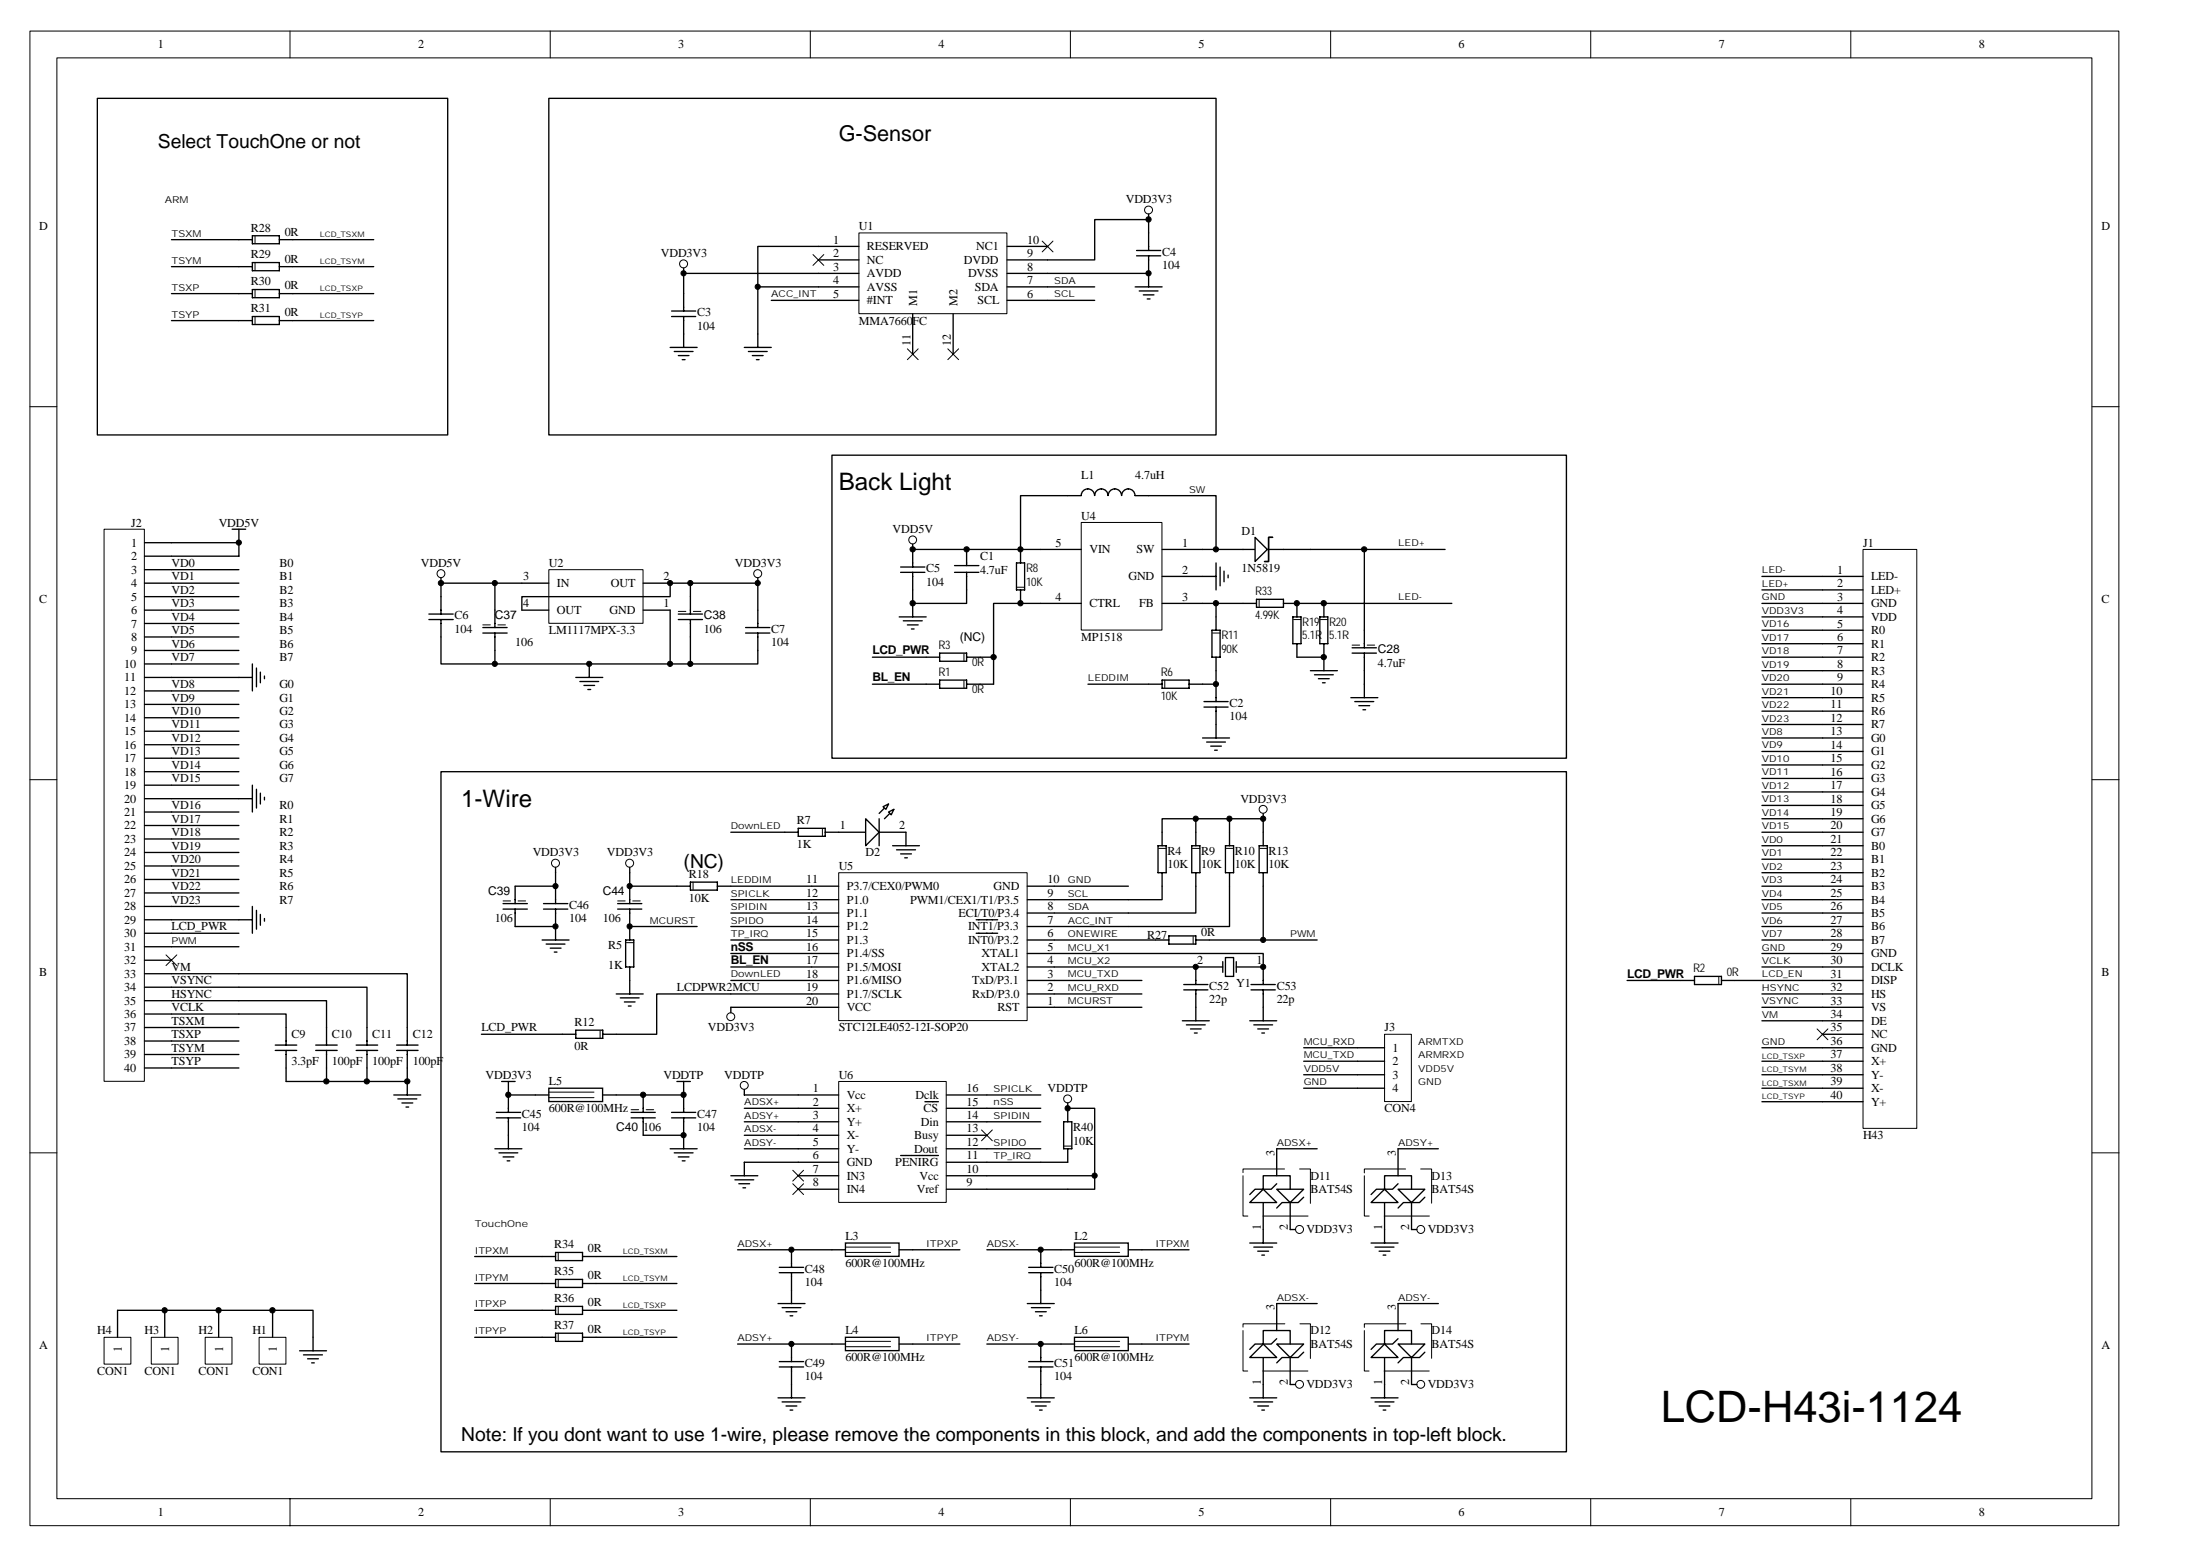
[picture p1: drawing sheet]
<svg xmlns="http://www.w3.org/2000/svg" width="297mm" height="210mm" viewBox="0 0 297 210" stroke-linecap="round" stroke-linejoin="round" font-family="sans-serif">
<g fill="none" stroke="#000" stroke-width=".14">
<path d="M4 4.2h282.1v201.7h-282.1zM7.7 7.8h274.7v194.4h-274.7zM39.2 4.2v3.6M74.3 4.2v3.6M109.4 4.2v3.6M144.5 4.2v3.6M179.7 4.2v3.6M214.8 4.2v3.6M249.9 4.2v3.6M4 54.9h3.7M282.5 54.9h3.6M4 105.2h3.7"/>
<path d="M282.5 105.2h3.6M4 155.6h3.7M282.5 155.6h3.6M39.2 202.3v3.6M74.3 202.3v3.6M109.4 202.3v3.6M144.5 202.3v3.6M179.7 202.3v3.6M214.8 202.3v3.6M249.9 202.3v3.6"/>
</g>
<g fill="none" stroke="#000" stroke-width=".18">
<path d="M31.3 71.4h1.9M32.3 71.4v1.8M32.3 91.4h1.8M34.1 89.6v3.6M34.6 90.1v2.6M35.2 90.7v1.4M35.7 91.2v.4M32.3 107.8h1.8M34.1 106v3.6M34.6 106.5v2.6M35.2 107v1.5M35.7 107.6v.3"/>
<path d="M32.3 124.1h1.8M34.1 122.3v3.6M34.6 122.9v2.5M35.2 123.4v1.5M35.7 124v.3M38.6 138.7v2.3M44.1 138.7v2.3M49.5 138.7v2.3M55 138.7v2.3M37.2 141h2.9M37.2 141.8h2.9M38.6 141.8v2.3"/>
<path d="M38.6 145.9h16.4v1.9M42.6 141h2.9M42.6 141.8h2.9M44.1 141.8v2.3M48.1 141h2.9M48.1 141.8h2.9M49.5 141.8v2.3M53.2 147.8h3.6M53.5 141h2.9M53.5 141.8h2.9M53.7 148.3h2.6M54.3 148.8h1.4"/>
<path d="M54.8 149.4h.4M55 141.8v2.3"/>
</g>
<path d="M14.1 71.4h5.4v74.5h-5.4z" fill="#fff"/>
<path d="M14.1 71.4h5.4v74.5h-5.4zM22.4 128.9l1.5 1.4M23.9 128.9l-1.5 1.4" fill="none" stroke="#000" stroke-width=".14"/>
<g fill="none" stroke="#000" stroke-width=".18">
<path d="M19.5 73.2h12.8v1.9h-12.8M19.5 76.9h12.8M19.5 78.7h12.8M19.5 80.5h12.8M19.5 82.3h12.8M19.5 84.1h12.8M19.5 86h12.8M19.5 87.8h12.8M19.5 89.6h12.8M19.5 91.4h12.8M19.5 93.2h12.8M19.5 95.1h12.8"/>
<path d="M19.5 96.9h12.8M19.5 98.7h12.8M19.5 100.5h12.8M19.5 102.3h12.8M19.5 104.1h12.8M19.5 106h12.8M19.5 107.8h12.8M19.5 109.6h12.8M19.5 111.4h12.8M19.5 113.2h12.8M19.5 115h12.8M19.5 116.9h12.8"/>
<path d="M19.5 118.7h12.8M19.5 120.5h12.8M19.5 122.3h12.8M19.5 124.1h12.8M19.5 125.9h12.8M19.5 127.8h3.7M19.5 129.6h3.7M19.5 131.4h12.8M19.5 133.2h12.8M19.5 135h12.8M19.5 136.8h12.8M19.5 138.7h12.8"/>
<path d="M19.5 140.5h12.8M19.5 142.3h12.8M19.5 144.1h12.8"/>
</g>
<path d="M35 180.5h3.6v3.6h-3.6z" fill="#fff"/>
<path d="M35 180.5h3.6v3.6h-3.6z" fill="none" stroke="#000" stroke-width=".14"/>
<path d="M36.8 176.8v3.7" fill="none" stroke="#000" stroke-width=".18"/>
<path d="M27.7 180.5h3.6v3.6h-3.6z" fill="#fff"/>
<path d="M27.7 180.5h3.6v3.6h-3.6z" fill="none" stroke="#000" stroke-width=".14"/>
<path d="M29.5 176.8v3.7" fill="none" stroke="#000" stroke-width=".18"/>
<path d="M14.1 180.5h3.6v3.6h-3.6z" fill="#fff"/>
<path d="M14.1 180.5h3.6v3.6h-3.6z" fill="none" stroke="#000" stroke-width=".14"/>
<path d="M15.9 176.8v3.7" fill="none" stroke="#000" stroke-width=".18"/>
<path d="M20.4 180.5h3.6v3.6h-3.6z" fill="#fff"/>
<g fill="none" stroke="#000" stroke-width=".14">
<path d="M20.4 180.5h3.6v3.6h-3.6z"/>
<circle cx="123.2" cy="72.9" r=".53"/>
</g>
<g fill="none" stroke="#000" stroke-width=".18">
<path d="M121.6 77.2h3.3M121.6 76.5h3.3M123.2 73.4v3.1M123.2 77.2v6M128.9 77.2h3.3M128.9 76.3h3.3M130.5 74.1v2.2M130.5 77.2v2.4M144.2 66.9h1.8M146 66.9a.9 .9 0 0 1 .9-.9 .9 .9 0 0 1 .9 .9M147.8 66.9a.9 .9 0 0 1 .9-.9 .9 .9 0 0 1 .9 .9M149.6 66.9a.9 .9 0 0 1 .9-.9 .9 .9 0 0 1 .9 .9"/>
<path d="M151.4 66.9a.9 .9 0 0 1 .9-.9 .9 .9 0 0 1 .9 .9M153.3 66.9h1.8M121.4 83.2h3.6M122 83.8h2.5M122.5 84.3h1.5M123.1 84.9h.3M162.4 99.6h3.6M164.2 97.8v1.8M162.9 100.1h2.6M163.5 100.7h1.4M164 101.2h.4M32.3 136.8h6.3v1.9"/>
<path d="M32.3 135h11.8v3.7M32.3 133.2h17.2v5.5M32.3 131.4h22.7v7.3M22.2 176.8v3.7M40.4 182.3h3.7M41 182.8h2.5M41.5 183.4h1.5M42.1 183.9h.3M42.3 180.5v1.8"/>
</g>
<path d="M146 70.5h10.9v14.5h-10.9z" fill="#fff"/>
<path d="M146 70.5h10.9v14.5h-10.9z" fill="none" stroke="#000" stroke-width=".14"/>
<g fill="none" stroke="#000" stroke-width=".18">
<path d="M123.2 74.1h22.8M130.5 79.6v1.8h-7.3M137.2 76h1.1v3.6h-1.1zM137.8 79.6v1.8M144.2 66.9h-6.4v9.1M155.1 66.9h9.1v7.2h-7.3M156.9 77.8h7.3M164.2 74.1h12.7M164.2 76v3.6M164.7 76.5v2.6M165.3 77.1v1.4M165.8 77.6v.4"/>
<path d="M146 81.4h-11.8v7.3M156.9 81.4h5.5M23.2 127.8h9.1"/>
</g>
<path d="M137.2 79.2h1.1" fill="none" stroke="#000" stroke-width=".14" stroke-dasharray="1 1 1 1 1 1 1 1"/>
<g fill="#fff" stroke="#000" stroke-width=".18">
<path d="M169.5 72.5l1.6 1.6-1.6 1.7z"/>
<path d="M171.3 72.5v3.3h-.6h.6v-3.3h.5z" fill-rule="evenodd"/>
</g>
<g fill="none" stroke="#000" stroke-width=".18">
<path d="M59.5 78v4.9M59.5 78.7h11M66.8 78.7v3.6M90.5 78.7h11.8M93.2 78.7v1.8M102.3 78v6.7M176.9 74.1h18.2M184.2 74.1v10.9M57.9 83.6h3.3M57.9 82.9h3.3M59.5 83.6v6h7.3M66.8 87.8v1.8"/>
<path d="M77.7 91.4h3.7M78.3 92h2.5M78.8 92.5h1.5M79.4 93h.4M79.6 89.6v1.8M93.2 86v3.6M100.7 85.4h3.2M100.7 84.7h3.2M102.3 85.4v4.2h-35.5M162.4 81.4h7.2M163.6 85h1.1v3.7h-1.1zM164.2 81.4v3.6"/>
<path d="M164.2 88.7v3.6M169.6 80.9h3.7v1.1h-3.7zM173.3 81.4h22.7M174.6 83.2h1.1v3.7h-1.1zM175.1 86.9v1.8h3.6M175.1 81.4v1.8M176.9 90.5h3.7M177.5 91.1h2.5M178 91.6h1.5M178.2 83.2h1.1v3.7h-1.1zM178.6 92.1h.3M178.7 81.4v1.8"/>
<path d="M178.7 86.9v3.6M182.4 94.1h3.6M182.9 94.7h2.6M183.5 95.2h1.4M184 95.8h.4M184.2 90.5v3.6"/>
</g>
<path d="M164.7 85.4h-1.1M170 80.9v1.1M175.7 83.6h-1.1M179.3 83.6h-1.1" fill="none" stroke="#000" stroke-width=".14" stroke-dasharray="1 1 1 1 1 1 1 1"/>
<g fill="none" stroke="#000" stroke-width=".14">
<circle cx="59.5" cy="77.4" r=".53"/>
<circle cx="102.3" cy="77.4" r=".54"/>
</g>
<path d="M74.1 76.9h12.7v7.2h-12.7z" fill="#fff"/>
<path d="M74.1 76.9h12.7v7.2h-12.7z" fill="none" stroke="#000" stroke-width=".14"/>
<path d="M70.5 78.7h3.6M86.8 78.7h3.7v1.8h-20v1.8h3.6M86.8 82.3h3.7v7.3M117.8 88.7h9.1M126.9 88.1h3.6v1.1h-3.6zM130.5 88.7h1.8" fill="none" stroke="#000" stroke-width=".18"/>
<path d="M130.2 89.2v-1.1" fill="none" stroke="#000" stroke-width=".14" stroke-dasharray="1 1 1 1 1 1 1 1"/>
<path d="M113.3 146h14.5v16.3h-14.5z" fill="#fff"/>
<g fill="none" stroke="#000" stroke-width=".14">
<path d="M113.2 145.9h14.6v16.4h-14.6z"/>
<circle cx="100.5" cy="146.5" r=".54"/>
<circle cx="144.2" cy="148.3" r=".54"/>
</g>
<g fill="none" stroke="#000" stroke-width=".18">
<path d="M98.7 158.7h3.6M99.2 159.2h2.6M99.8 159.7h1.4M100.5 147v.8h12.7M100.5 149.6h12.7M100.5 151.4h12.7M100.5 153.2h12.7M100.5 155h12.7M107.8 158.7h5.4M113.2 156.8h-12.7v1.9M121.6 155.9h5.1M124.9 148.7h1.8"/>
<path d="M127.8 147.8h12.7M127.8 149.6h12.7M127.8 151.4h12.7M127.8 153.2h5.4M127.8 155h12.7M127.8 156.8h12.7M127.8 158.7h5.4M144.2 148.8v.8M100.3 160.3h.4M107.8 160.5h5.4M127.8 160.5h16.4"/>
</g>
<path d="M113.3 117.8h25.4v19.9h-25.4z" fill="#fff"/>
<g fill="none" stroke="#000" stroke-width=".14">
<path d="M113.2 117.8h25.5v19.9h-25.5z"/>
<circle cx="75" cy="116.5" r=".54"/>
<circle cx="85" cy="116.5" r=".54"/>
<circle cx="98.7" cy="137.2" r=".54"/>
</g>
<g fill="none" stroke="#000" stroke-width=".18">
<path d="M69.6 119.6h5.4M75 117.1v.7M85 117.1v.7M98.7 119.6h14.5M113.2 112.3h3.7M118.7 112.3h3.6M138.7 119.6h13.7M69.6 125h5.4v1.9M73.2 126.9h3.6M73.7 127.4h2.6M74.3 128h1.5M74.8 128.5h.4"/>
<path d="M83.2 134.1h3.6M83.8 134.7h2.5M84.3 135.2h1.4M84.8 135.8h.4M85 125h9.1M85 132.3v1.8M98.7 134.1h14.5M98.7 132.3h14.5M98.7 130.5h14.5M98.7 128.7h14.5M98.7 126.9h14.5M98.7 125h14.5"/>
<path d="M98.7 123.2h14.5M98.7 121.4h14.5M113.2 135.9h-14.5v.8M131.8 125.9h2.9M131.8 124.1h2.9M138.7 128.7h31.9v1.8h-3.7M138.7 135.9h15.5M138.7 134.1h15.5M138.7 132.3h15.5M138.7 130.5h26.4M138.7 126.9h3.6M138.7 125h3.6"/>
<path d="M138.7 123.2h3.6M138.7 121.4h13.7M159.6 137.8h3.7M160.2 138.3h2.5M160.7 138.9h1.5M161.3 139.4h.3M161.5 135.9v1.9M165.1 129.8v1.4M165.5 129.2h1.1v2.6h-1.1zM166.9 129.8v1.4M168.7 137.8h3.7M169.3 138.3h2.5"/>
<path d="M169.8 138.9h1.5M170.4 139.4h.3M170.6 135.9v1.9"/>
</g>
<path d="M116.9 110.5l1.8 1.8-1.8 1.8z" fill="#fff" stroke="#000" stroke-width=".18"/>
<path d="M120 108.5l-1.3 1.3M120.7 109.2l-1.3 1.3" fill="none" stroke="#000" stroke-width=".18"/>
<g fill="#fff" stroke="#000" stroke-width=".18">
<path d="M120 109.6l.7-.4-.4 .8z"/>
<path d="M119.2 108.9l.8-.4-.4 .7z"/>
</g>
<g fill="none" stroke="#000" stroke-width=".18">
<path d="M118.7 110.5v3.6M120.5 114.1h3.6M121 114.7h2.6M121.6 115.2h1.5M122.1 115.8h.4M122.3 112.3v1.8M66.8 155h3.7M67.4 155.6h2.5M67.7 145.9h1.9M67.9 156.1h1.5M68.5 156.7h.3M68.6 145.9v1.9h5.5"/>
<path d="M68.6 153.2v1.8M74.1 146.9h7.3v1.8h-7.3zM86.8 153.2h5.5v1.8M90.5 155h3.6M91 155.6h2.6M91.4 145.9h1.8M91.6 156.1h1.4M92.1 156.7h.4M92.3 145.9v1.9h-10.9M99.6 168.7h14.5M105 175.9h3.7M105.6 176.5h2.5"/>
<path d="M106.1 177h1.5M106.7 177.6h.3M106.9 174.1v1.8M114.1 167.7h7.3v1.8h-7.3zM121.4 168.7h8.2M133.2 168.7h11.9M138.7 175.9h3.6M139.3 176.5h2.5M139.8 177h1.5M140.4 177.6h.3M140.5 174.1v1.8M145.1 167.7h7.2v1.8h-7.2z"/>
<path d="M152.4 168.7h8.1M188.8 175.9v3.7M99.6 181.4h14.5M105 188.6h3.7M105.6 189.2h2.5M106.1 189.7h1.5M106.7 190.3h.3M106.9 186.8v1.8M114.1 180.5h7.3v1.8h-7.3zM121.4 181.4h8.2M133.2 181.4h11.9M138.7 188.6h3.6"/>
<path d="M139.3 189.2h2.5M139.8 189.7h1.5M140.4 190.3h.3M140.5 186.8v1.8M145.1 180.5h7.2v1.8h-7.2zM152.4 181.4h8.1M186.9 183.2v3.6M190.6 183.2v3.6"/>
</g>
<path d="M74.1 147.4h7.3M74.1 148.1h7.3M114.1 168.3h7.3M114.1 169h7.3M145.1 168.3h7.3M145.1 169h7.3M114.1 181h7.3M114.1 181.7h7.3M145.1 181h7.3M145.1 181.7h7.3" fill="none" stroke="#000" stroke-width=".14" stroke-dasharray="6.1 2"/>
<path d="M188.8 181.4h3.6l-1.8 1.8z" fill="#fff" stroke="#000" stroke-width=".18"/>
<path d="M192.4 182.5l-.7 .7h-2.2l-.7 .7" fill="none" stroke="#000" stroke-width=".18"/>
<path d="M185.1 183.2l1.8-1.8 1.9 1.8z" fill="#fff" stroke="#000" stroke-width=".18"/>
<path d="M172.4 175.9v3.7M170.6 183.2v3.6M174.2 183.2v3.6M185.1 188.6h3.7M185.6 189.2h2.6M186.2 189.7h1.5M186.7 190.3h.4M186.9 181.4v-1.8h3.7v1.8M186.9 186.8v1.8M188.8 180.7l-.8 .7h-2.2l-.7 .7M190.6 186.8h.7" fill="none" stroke="#000" stroke-width=".18"/>
<path d="M184.2 179.6v5.4h9.1v-6.4h-9.1v1" fill="none" stroke="#000" stroke-width=".14" stroke-dasharray="6.1 2"/>
<circle cx="191.8" cy="186.8" r=".53" fill="none" stroke="#000" stroke-width=".14"/>
<path d="M172.4 181.4h3.6l-1.8 1.8z" fill="#fff" stroke="#000" stroke-width=".18"/>
<path d="M176 182.5l-.7 .7h-2.2l-.7 .7" fill="none" stroke="#000" stroke-width=".18"/>
<path d="M168.7 183.2l1.9-1.8 1.8 1.8z" fill="#fff" stroke="#000" stroke-width=".18"/>
<path d="M188.8 155v3.7M186.9 162.3v3.6M190.6 162.3v3.6M168.7 188.6h3.7M169.3 189.2h2.5M169.8 189.7h1.5M170.4 190.3h.3M170.6 181.4v-1.8h3.6v1.8M170.6 186.8v1.8M172.4 180.7l-.8 .7h-2.1l-.8 .7M174.2 186.8h.7" fill="none" stroke="#000" stroke-width=".18"/>
<path d="M167.8 179.6v5.4h9.1v-6.4h-9.1v1" fill="none" stroke="#000" stroke-width=".14" stroke-dasharray="6.1 2"/>
<circle cx="175.5" cy="186.8" r=".54" fill="none" stroke="#000" stroke-width=".14"/>
<path d="M188.8 160.5h3.6l-1.8 1.8z" fill="#fff" stroke="#000" stroke-width=".18"/>
<path d="M192.4 161.6l-.7 .7h-2.2l-.7 .7" fill="none" stroke="#000" stroke-width=".18"/>
<path d="M185.1 162.3l1.8-1.8 1.9 1.8z" fill="#fff" stroke="#000" stroke-width=".18"/>
<path d="M172.4 155v3.7M188.8 159.7l-.8 .8h-2.2l-.7 .7M170.6 162.3v3.6M174.2 162.3v3.6M185.1 167.7h3.7M185.6 168.3h2.6M186.2 168.8h1.5M186.7 169.4h.4M186.9 160.5v-1.8h3.7v1.8M186.9 165.9v1.8M190.6 165.9h.7" fill="none" stroke="#000" stroke-width=".18"/>
<path d="M184.2 158.7v5.4h9.1v-6.3h-9.1v.9" fill="none" stroke="#000" stroke-width=".14" stroke-dasharray="6.1 2"/>
<circle cx="191.8" cy="165.9" r=".53" fill="none" stroke="#000" stroke-width=".14"/>
<path d="M172.4 160.5h3.6l-1.8 1.8z" fill="#fff" stroke="#000" stroke-width=".18"/>
<path d="M176 161.6l-.7 .7h-2.2l-.7 .7" fill="none" stroke="#000" stroke-width=".18"/>
<path d="M168.7 162.3l1.9-1.8 1.8 1.8z" fill="#fff" stroke="#000" stroke-width=".18"/>
<path d="M172.4 159.7l-.8 .8h-2.1l-.8 .7M172.4 155h5.4M188.8 155h5.4M168.7 167.7h3.7M169.3 168.3h2.5M169.8 168.8h1.5M170.4 169.4h.3M170.6 160.5v-1.8h3.6v1.8M170.6 165.9v1.8M172.4 175.9h5.4M174.2 165.9h.7M188.8 175.9h5.4" fill="none" stroke="#000" stroke-width=".18"/>
<path d="M167.8 158.7v5.4h9.1v-6.3h-9.1v.9" fill="none" stroke="#000" stroke-width=".14" stroke-dasharray="6.1 2"/>
<circle cx="175.5" cy="165.9" r=".54" fill="none" stroke="#000" stroke-width=".14"/>
<path d="M187 139.6h3.6v9.1h-3.6z" fill="#fff"/>
<g fill="none" stroke="#000" stroke-width=".14">
<path d="M186.9 139.6h3.7v9.1h-3.7zM107 159.7l1.5 1.5M107 157.9l1.5 1.5M108.5 159.7l-1.5 1.5M108.5 157.9l-1.5 1.5M132.5 152.5l1.5 1.4M134 152.5l-1.5 1.4"/>
<circle cx="170.6" cy="109.2" r=".54"/>
</g>
<g fill="none" stroke="#000" stroke-width=".18">
<path d="M13.1 13.3h47.3v45.4h-47.3zM23.2 32.3h10.9M23.2 36h10.9M23.2 39.6h10.9M34.1 31.8h3.6v1.1h-3.6zM34.1 35.4h3.6v1.1h-3.6zM34.1 39.1h3.6v1.1h-3.6zM37.7 32.3h12.8M37.7 36h12.8M37.7 39.6h12.8M23.2 43.3h10.9M34.1 42.7h3.6v1.1h-3.6z"/>
<path d="M37.7 43.3h12.8M65.2 85.4h3.3M65.2 84.7h3.3M66.8 82.3v2.4M66.8 85.4v2.4M91.6 83.6h3.2M91.6 82.9h3.2M93.2 80.5v2.4M93.2 83.6v2.4M117.8 92.3h9.1M126.9 91.8h3.6v1.1h-3.6zM132.3 88.7h1.9v3.6h-3.7"/>
<path d="M146.9 92.3h10M156.9 91.8h3.6v1.1h-3.6zM160.5 92.3h3.7v2.4M162.6 95.4h3.2M162.6 94.7h3.2M164.2 95.4v2.4M182.6 88.1h3.2M182.6 87.4h3.2M184.2 85v2.4M184.2 88.1v2.4M69.6 119.6v2.3M75 117.8v4.1"/>
<path d="M85 117.8v4.1M85 119.6h8.2M93.2 119h3.7v1.1h-3.7zM96.9 119.6h1.8M98.7 112.3h9.1M107.8 111.8h3.6v1.1h-3.6zM111.4 112.3h1.8M156.4 114.1h1.1v3.7h-1.1zM156.9 112.3v1.8M156.9 117.8v1.8M170 114.1h1.1v3.7h-1.1zM170.6 109.8v.7"/>
<path d="M170.6 112.3v1.8M170.6 117.8v1.8M65 139.6h12.7M67.9 122.7h3.3M67.9 121.9h3.3M69.6 122.7v2.3M73.4 122.7h3.3M73.4 121.9h3.3M75 122.7v2.3M77.7 139h3.7v1.1h-3.7zM83.4 122.7h3.3M83.4 121.9h3.3"/>
<path d="M84.5 126.9h1.1v3.6h-1.1zM85 122.7v4.2M85 130.5v1.8M98.7 134.1h-10v5.5h-7.3M142.3 126.9h15.5M142.3 123.2h10.1M157.8 126.3h3.7v1.1h-3.7zM159.8 133.6h3.3M159.8 132.9h3.3M161.5 126.9h1.8M161.5 130.5v2.4M161.5 133.6v2.3"/>
<path d="M168.9 133.6h3.3M168.9 132.9h3.3M170.6 130.5v2.4M170.6 133.6v2.3M38.6 144.1v1.8M44.1 144.1v1.8M49.5 144.1v1.8M55 144.1v1.8M67 150.9h3.3M67 150.1h3.3M68.6 147.8v2.3M68.6 150.9v2.3"/>
<path d="M85.2 150.9h3.3M85.2 150.1h3.3M86.8 147.8v2.3M86.8 150.9v2.3M90.7 150.9h3.2M90.7 150.1h3.2M92.3 147.8v2.3M92.3 150.9v2.3M143.6 151.4h1.1v3.6h-1.1zM144.2 151.4v-1.8h3.6v9.1h-14.6M144.2 155v1.8h-3.7M147.8 158.7v1.8h-3.6"/>
<path d="M176 141.4h10.9M176 143.2h10.9M176 145h10.9M176 146.9h10.9M15.9 176.8h26.4v3.7M64.1 169.6h10.9M64.1 173.2h10.9M64.1 176.8h10.9M75 169h3.7v1.1h-3.7zM75 172.7h3.7v1h-3.7zM75 176.3h3.7v1.1h-3.7zM75 179.9h3.7v1.1h-3.7z"/>
<path d="M78.7 169.6h12.7M78.7 173.2h12.7M78.7 176.8h12.7M105.2 171.7h3.3M105.2 171h3.3M106.9 168.7v2.3M106.9 171.7v2.4M138.9 171.7h3.3M138.9 171h3.3M140.5 168.7v2.3M140.5 171.7v2.4M64.1 180.5h10.9"/>
<path d="M78.7 180.5h12.7M105.2 184.5h3.3M105.2 183.7h3.3M106.9 181.4v2.3M106.9 184.5v2.3M138.9 184.5h3.3M138.9 183.7h3.3M140.5 181.4v2.3M140.5 184.5v2.3"/>
</g>
<g fill="none" stroke="#000" stroke-width=".14" stroke-dasharray="1 1 1 1 1 1 1 1">
<path d="M34.4 31.8v1.1M34.4 35.4v1.1M34.4 39.1v1.1M34.4 42.7v1.1M65.2 84.3h3.3M91.6 82.5h3.2M130.2 92.9v-1.1M157.3 91.8v1.1M182.6 87.1h3.2M93.6 119v1.1M111 112.9v-1.1M157.5 114.5h-1.1"/>
<path d="M171.1 114.5h-1.1M67.9 121.6h3.3M83.4 121.6h3.3M85.6 127.2h-1.1M161.1 127.4v-1.1M81 140.1v-1.1M85.2 149.8h3.3M143.6 154.7h1.1M75.4 169v1.1M75.4 172.7v1M75.4 176.3v1.1M75.4 179.9v1.1"/>
</g>
<path d="M251.6 74.2h7.2v78.1h-7.2z" fill="#fff"/>
<path d="M251.5 74.1h7.3v78.2h-7.3zM245.3 138.9l1.5 1.4M246.8 138.9l-1.5 1.4" fill="none" stroke="#000" stroke-width=".14"/>
<g fill="none" stroke="#000" stroke-width=".18">
<path d="M237.9 77.8h13.6M237.9 79.6h13.6M237.9 81.4h13.6M237.9 83.2h13.6M237.9 85h13.6M237.9 86.9h13.6M237.9 88.7h13.6M237.9 90.5h13.6M237.9 92.3h13.6M237.9 94.1h13.6M237.9 96h13.6M237.9 97.8h13.6"/>
<path d="M237.9 99.6h13.6M59.5 104.1h152v91.8h-152zM237.9 101.4h13.6M237.9 103.2h13.6M237.9 105.1h13.6M237.9 106.9h13.6M237.9 108.7h13.6M237.9 110.5h13.6M237.9 112.3h13.6M237.9 114.1h13.6M237.9 116h13.6M237.9 117.8h13.6"/>
<path d="M237.9 119.6h13.6M142.3 125h10.1M219.7 132.3h9.1M228.8 131.8h3.6v1.1h-3.6zM232.4 132.3h19.1M237.9 121.4h13.6M237.9 123.2h13.6M237.9 125h13.6M237.9 126.9h13.6M237.9 128.7h13.6M237.9 130.5h13.6M237.9 134.1h13.6"/>
<path d="M237.9 135.9h13.6M237.9 137.8h13.6M246.1 139.6h5.4M237.9 141.4h13.6M237.9 143.2h13.6M237.9 145h13.6M237.9 146.9h13.6M237.9 148.7h13.6"/>
</g>
<g fill="#000" stroke="#000" stroke-width=".14">
<circle cx="32.2" cy="73.2" r=".35"/>
<circle cx="59.5" cy="78.7" r=".36"/>
<circle cx="66.8" cy="78.7" r=".35"/>
<circle cx="90.5" cy="78.7" r=".35"/>
<circle cx="93.2" cy="78.7" r=".35"/>
<circle cx="102.3" cy="78.7" r=".35"/>
<circle cx="123.2" cy="74.1" r=".36"/>
<circle cx="130.5" cy="74.1" r=".36"/>
<circle cx="137.8" cy="74.1" r=".35"/>
<circle cx="164.2" cy="74.1" r=".35"/>
<circle cx="184.2" cy="74.1" r=".36"/>
<circle cx="66.8" cy="89.6" r=".35"/>
<circle cx="79.5" cy="89.6" r=".35"/>
<circle cx="90.5" cy="89.6" r=".35"/>
<circle cx="93.2" cy="89.6" r=".35"/>
<circle cx="123.2" cy="81.4" r=".36"/>
<circle cx="134.2" cy="88.7" r=".36"/>
<circle cx="137.8" cy="81.4" r=".36"/>
<circle cx="164.2" cy="81.4" r=".36"/>
<circle cx="164.2" cy="92.3" r=".35"/>
<circle cx="175.1" cy="81.4" r=".36"/>
<circle cx="178.7" cy="81.4" r=".36"/>
<circle cx="178.7" cy="88.7" r=".36"/>
<circle cx="75" cy="119.6" r=".35"/>
<circle cx="85" cy="119.6" r=".35"/>
<circle cx="75" cy="125" r=".35"/>
<circle cx="85" cy="125" r=".35"/>
<circle cx="161.4" cy="130.5" r=".35"/>
<circle cx="170.5" cy="130.5" r=".35"/>
<circle cx="44.1" cy="145.9" r=".36"/>
<circle cx="49.5" cy="145.9" r=".36"/>
<circle cx="55" cy="145.9" r=".36"/>
<circle cx="68.6" cy="147.7" r=".36"/>
<circle cx="86.8" cy="147.7" r=".36"/>
<circle cx="92.3" cy="147.7" r=".36"/>
<circle cx="92.3" cy="153.2" r=".35"/>
<circle cx="144.1" cy="149.6" r=".36"/>
<circle cx="147.8" cy="158.7" r=".35"/>
<circle cx="22.2" cy="176.8" r=".36"/>
<circle cx="29.5" cy="176.8" r=".36"/>
<circle cx="36.8" cy="176.8" r=".36"/>
<circle cx="106.9" cy="168.6" r=".35"/>
<circle cx="140.5" cy="168.6" r=".35"/>
<circle cx="106.9" cy="181.4" r=".35"/>
<circle cx="140.5" cy="181.4" r=".35"/>
</g>
<path d="M232.1 132.9v-1.1" fill="none" stroke="#000" stroke-width=".14" stroke-dasharray="1 1 1 1 1 1 1 1"/>
<path d="M116 31.5h20v10.8h-20z" fill="#fff"/>
<g fill="none" stroke="#000" stroke-width=".14">
<path d="M109.8 34.4l1.4 1.4M111.2 34.4l-1.4 1.4M116 31.4h20v10.9h-20zM140.7 32.5l1.5 1.5M142.2 32.5l-1.5 1.5M122.5 47.1l1.5 1.4M124 47.1l-1.5 1.4M128 47.1l1.4 1.4M129.4 47.1l-1.4 1.4"/>
<circle cx="92.3" cy="35.6" r=".54"/>
<circle cx="155.1" cy="28.3" r=".54"/>
</g>
<g fill="none" stroke="#000" stroke-width=".18">
<path d="M74.1 13.3h90.1v45.4h-90.1zM92.3 36.2v.7M102.3 38.7h13.7M110.5 35.1h5.5M116 33.3h-13.7v13.6M116 36.9h-23.7v5.1M136 33.3h5.4M136 36.9h19.1M136 38.7h11.8M153.3 38.7h3.6M153.5 34.5h3.2M153.5 33.8h3.2"/>
<path d="M153.8 39.3h2.6M154.4 39.8h1.4M155.1 29.6h-7.3v5.5h-11.8M155.1 28.9v4.9M155.1 34.5v4.2M90.5 46.9h3.6M90.7 42.7h3.2M90.7 42h3.2M91 47.4h2.6M91.6 48h1.4M92.1 48.5h.4M92.3 42.7v4.2"/>
<path d="M100.5 46.9h3.6M101 47.4h2.6M101.6 48h1.4M102.1 48.5h.4M104.1 40.5h11.9M123.2 42.4v5.4M128.7 42.4v5.4M136 40.5h11.8M154.9 40.3h.4M112.3 61.4h99.2v40.9h-99.2zM156.9 119.6v1.8h-4.5M156.9 112.3v-1.8h13.7v1.8"/>
<path d="M160.9 114.1h1.1v3.7h-1.1zM161.5 117.8v5.4h-9.1M161.5 110.5v3.6M165.5 114.1h1.1v3.7h-1.1zM166 117.8v7.2h-13.6M166 110.5v3.6M170.6 119.6v7.3h-7.3M170.6 126.9h7.2"/>
</g>
<g fill="#000" stroke="#000" stroke-width=".14">
<circle cx="92.3" cy="36.9" r=".35"/>
<circle cx="102.3" cy="38.7" r=".35"/>
<circle cx="155.1" cy="29.6" r=".36"/>
<circle cx="155.1" cy="36.9" r=".35"/>
<circle cx="161.4" cy="110.5" r=".36"/>
<circle cx="166" cy="110.5" r=".36"/>
<circle cx="170.5" cy="110.5" r=".36"/>
<circle cx="170.5" cy="126.8" r=".35"/>
</g>
<path d="M162 114.5h-1.1M166.6 114.5h-1.1" fill="none" stroke="#000" stroke-width=".14" stroke-dasharray="1 1 1 1 1 1 1 1"/>
<text font-size="5.9" x="224.2" y="191.9">LCD-H43i-1124</text>
<g font-size="3.3">
<text x="113.2" y="66.2">Back Light</text>
<text x="62.3" y="108.9">1-Wire</text>
</g>
<text font-size="2.9" x="113.2" y="19">G-Sensor</text>
<g font-size="2.6">
<text x="21.3" y="20">Select TouchOne or not</text>
<text x="92.3" y="117.2">(NC)</text>
<text x="62.3" y="194.4">Note: If you dont want to use 1-wire, please remove the components in this block, and add the components in top-left block.</text>
</g>
<g font-size="1.6">
<text x="21.3" y="6.5">1</text>
<text x="56.4" y="6.5">2</text>
<text x="91.6" y="6.5">3</text>
<text x="126.7" y="6.5">4</text>
<text x="161.8" y="6.5">5</text>
<text x="196.9" y="6.5">6</text>
<text x="232.1" y="6.5">7</text>
<text x="267.2" y="6.5">8</text>
<text x="152" y="27.4">VDD3V3</text>
<text x="5.3" y="31.1">D</text>
<text x="33.9" y="31.2">R28</text>
<text x="33.9" y="34.9">R29</text>
<text x="38.4" y="31.8">0R</text>
<text x="38.4" y="35.4">0R</text>
<text x="89.2" y="34.7">VDD3V3</text>
<text x="112.5" y="32.9">1</text>
<text x="112.5" y="34.7">2</text>
<text x="116" y="31.1">U1</text>
<text x="117" y="33.8">RESERVED</text>
<text x="117" y="35.6">NC</text>
<text x="130.2" y="35.6">DVDD</text>
<text x="131.8" y="33.8">NC1</text>
<text x="138.7" y="34.7">9</text>
<text x="138.7" y="32.9">10</text>
<text x="156.9" y="34.5">C4</text>
<text x="283.7" y="31.1">D</text>
<text x="33.9" y="38.5">R30</text>
<text x="38.4" y="39.1">0R</text>
<text x="112.5" y="36.5">3</text>
<text x="112.5" y="38.3">4</text>
<text x="112.5" y="40.2">5</text>
<text x="117" y="37.4">AVDD</text>
<text x="117" y="39.2">AVSS</text>
<text x="117" y="41.1">#INT</text>
<text x="123.8" y="41.3" transform="rotate(-90 123.8 41.3)">M1</text>
<text x="129.3" y="41.3" transform="rotate(-90 129.3 41.3)">M2</text>
<text x="130.7" y="37.4">DVSS</text>
<text x="131.6" y="39.2">SDA</text>
<text x="132" y="41.1">SCL</text>
<text x="138.7" y="40.2">6</text>
<text x="138.7" y="36.5">8</text>
<text x="138.7" y="38.3">7</text>
<text x="156.9" y="36.3">104</text>
<text x="33.9" y="42.1">R31</text>
<text x="38.4" y="42.7">0R</text>
<text x="94.1" y="42.7">C3</text>
<text x="94.1" y="44.5">104</text>
<text x="116" y="43.8">MMA7660FC</text>
<text x="122.9" y="46.7" transform="rotate(-90 122.9 46.7)">11</text>
<text x="128.4" y="46.7" transform="rotate(-90 128.4 46.7)">12</text>
<text x="146" y="64.7">L1</text>
<text x="153.3" y="64.7">4.7uH</text>
<text x="17.7" y="71.1">J2</text>
<text x="29.5" y="71.1">VDD5V</text>
<text x="120.5" y="71.9">VDD5V</text>
<text x="146" y="70.1">U4</text>
<text x="17.7" y="73.8">1</text>
<text x="17.7" y="75.6">2</text>
<text x="17.7" y="77.4">3</text>
<text x="23.2" y="76.5">VD0</text>
<text x="37.7" y="76.5">B0</text>
<text x="56.8" y="76.5">VDD5V</text>
<text x="74.1" y="76.5">U2</text>
<text x="99.2" y="76.5">VDD3V3</text>
<text x="125" y="77.2">C5</text>
<text x="132.3" y="75.6">C1</text>
<text x="132.3" y="77.4">4.7uF</text>
<text x="138.5" y="77.2">R8</text>
<text x="142.5" y="73.8">5</text>
<text x="147.1" y="74.7">VIN</text>
<text x="153.5" y="74.7">SW</text>
<text x="159.6" y="73.8">1</text>
<text x="159.6" y="77.4">2</text>
<text x="167.6" y="72.1">D1</text>
<text x="167.6" y="77.2">1N5819</text>
<text x="248.1" y="77.4">1</text>
<text x="251.5" y="73.8">J1</text>
<text x="5.3" y="81.4">C</text>
<text x="17.7" y="79.2">4</text>
<text x="17.7" y="81">5</text>
<text x="17.7" y="82.9">6</text>
<text x="23.2" y="78.3">VD1</text>
<text x="23.2" y="80.1">VD2</text>
<text x="23.2" y="82">VD3</text>
<text x="23.2" y="83.8">VD4</text>
<text x="37.7" y="78.3">B1</text>
<text x="37.7" y="80.1">B2</text>
<text x="37.7" y="82">B3</text>
<text x="37.7" y="83.8">B4</text>
<text x="61.4" y="83.6">C6</text>
<text x="66.8" y="83.6">C37</text>
<text x="70.7" y="78.3">3</text>
<text x="70.7" y="82">4</text>
<text x="75.2" y="79.2">IN</text>
<text x="75.2" y="82.9">OUT</text>
<text x="82.3" y="82.9">GND</text>
<text x="82.5" y="79.2">OUT</text>
<text x="89.6" y="82">1</text>
<text x="89.6" y="78.3">2</text>
<text x="95" y="83.6">C38</text>
<text x="125" y="79">104</text>
<text x="138.5" y="79">10K</text>
<text x="142.5" y="81">4</text>
<text x="147.1" y="82">CTRL</text>
<text x="152.4" y="78.3">GND</text>
<text x="153.8" y="82">FB</text>
<text x="159.6" y="81">3</text>
<text x="169.5" y="80.3">R33</text>
<text x="169.5" y="83.6">4.99K</text>
<text x="248.1" y="79.2">2</text>
<text x="248.1" y="81">3</text>
<text x="248.1" y="82.9">4</text>
<text x="252.6" y="78.3">LED-</text>
<text x="252.6" y="80.1">LED+</text>
<text x="252.6" y="82">GND</text>
<text x="252.6" y="83.8">VDD</text>
<text x="283.7" y="81.4">C</text>
<text x="17.7" y="84.7">7</text>
<text x="17.7" y="86.5">8</text>
<text x="17.7" y="88.3">9</text>
<text x="23.2" y="85.6">VD5</text>
<text x="23.2" y="87.4">VD6</text>
<text x="23.2" y="89.2">VD7</text>
<text x="37.7" y="85.6">B5</text>
<text x="37.7" y="87.4">B6</text>
<text x="37.7" y="89.2">B7</text>
<text x="61.4" y="85.4">104</text>
<text x="69.6" y="87.2">106</text>
<text x="74.1" y="85.6">LM1117MPX-3.3</text>
<text x="95" y="85.4">106</text>
<text x="104.1" y="85.4">C7</text>
<text x="104.1" y="87.2">104</text>
<text x="117.8" y="88.3">LCD_PWR</text>
<text x="126.7" y="87.6">R3</text>
<text x="129.6" y="86.5">(NC)</text>
<text x="131.3" y="89.9">0R</text>
<text x="146" y="86.5">MP1518</text>
<text x="164.9" y="86.3">R11</text>
<text x="164.9" y="88.1">90K</text>
<text x="175.8" y="84.5">R19</text>
<text x="175.8" y="86.3">5.1R</text>
<text x="179.5" y="84.5">R20</text>
<text x="179.5" y="86.3">5.1R</text>
<text x="186" y="88.1">C28</text>
<text x="186" y="90">4.7uF</text>
<text x="248.1" y="84.7">5</text>
<text x="248.1" y="86.5">6</text>
<text x="248.1" y="88.3">7</text>
<text x="252.6" y="85.6">R0</text>
<text x="252.6" y="87.4">R1</text>
<text x="252.6" y="89.2">R2</text>
<text x="16.8" y="90.1">10</text>
<text x="16.8" y="91.9">11</text>
<text x="16.8" y="93.8">12</text>
<text x="16.8" y="95.6">13</text>
<text x="23.2" y="92.9">VD8</text>
<text x="23.2" y="94.7">VD9</text>
<text x="37.7" y="92.9">G0</text>
<text x="37.7" y="94.7">G1</text>
<text x="117.8" y="91.9">BL_EN</text>
<text x="126.7" y="91.2">R1</text>
<text x="131.3" y="93.6">0R</text>
<text x="156.7" y="91.2">R6</text>
<text x="156.7" y="94.5">10K</text>
<text x="166" y="95.4">C2</text>
<text x="247.2" y="93.8">10</text>
<text x="247.2" y="95.6">11</text>
<text x="248.1" y="90.1">8</text>
<text x="248.1" y="91.9">9</text>
<text x="252.6" y="91">R3</text>
<text x="252.6" y="92.9">R4</text>
<text x="252.6" y="94.7">R5</text>
<text x="16.8" y="97.4">14</text>
<text x="16.8" y="99.2">15</text>
<text x="16.8" y="101">16</text>
<text x="23.2" y="96.5">VD10</text>
<text x="23.2" y="98.3">VD11</text>
<text x="23.2" y="100.1">VD12</text>
<text x="23.2" y="101.9">VD13</text>
<text x="37.7" y="96.5">G2</text>
<text x="37.7" y="98.3">G3</text>
<text x="37.7" y="100.1">G4</text>
<text x="37.7" y="101.9">G5</text>
<text x="166" y="97.2">104</text>
<text x="247.2" y="97.4">12</text>
<text x="247.2" y="99.2">13</text>
<text x="247.2" y="101">14</text>
<text x="252.6" y="96.5">R6</text>
<text x="252.6" y="98.3">R7</text>
<text x="252.6" y="100.1">G0</text>
<text x="252.6" y="101.9">G1</text>
<text x="16.8" y="102.8">17</text>
<text x="16.8" y="104.7">18</text>
<text x="16.8" y="106.5">19</text>
<text x="23.2" y="103.8">VD14</text>
<text x="23.2" y="105.6">VD15</text>
<text x="37.7" y="103.8">G6</text>
<text x="37.7" y="105.6">G7</text>
<text x="247.2" y="102.8">15</text>
<text x="247.2" y="104.7">16</text>
<text x="247.2" y="106.5">17</text>
<text x="252.6" y="103.8">G2</text>
<text x="252.6" y="105.6">G3</text>
<text x="252.6" y="107.4">G4</text>
<text x="16.8" y="108.3">20</text>
<text x="16.8" y="110.1">21</text>
<text x="16.8" y="111.9">22</text>
<text x="16.8" y="113.7">23</text>
<text x="23.2" y="109.2">VD16</text>
<text x="23.2" y="111">VD17</text>
<text x="23.2" y="112.8">VD18</text>
<text x="37.7" y="109.2">R0</text>
<text x="37.7" y="111">R1</text>
<text x="37.7" y="112.8">R2</text>
<text x="107.6" y="111.2">R7</text>
<text x="113.4" y="111.9">1</text>
<text x="121.4" y="111.9">2</text>
<text x="167.5" y="108.3">VDD3V3</text>
<text x="247.2" y="108.3">18</text>
<text x="247.2" y="110.1">19</text>
<text x="247.2" y="111.9">20</text>
<text x="247.2" y="113.7">21</text>
<text x="252.6" y="109.2">G5</text>
<text x="252.6" y="111">G6</text>
<text x="252.6" y="112.8">G7</text>
<text x="16.8" y="115.6">24</text>
<text x="16.8" y="117.4">25</text>
<text x="16.8" y="119.2">26</text>
<text x="23.2" y="114.7">VD19</text>
<text x="23.2" y="116.5">VD20</text>
<text x="23.2" y="118.3">VD21</text>
<text x="37.7" y="114.7">R3</text>
<text x="37.7" y="116.5">R4</text>
<text x="37.7" y="118.3">R5</text>
<text x="71.9" y="115.6">VDD3V3</text>
<text x="81.9" y="115.6">VDD3V3</text>
<text x="93" y="118.5">R18</text>
<text x="107.6" y="114.5">1K</text>
<text x="108.9" y="119.2">11</text>
<text x="113.2" y="117.4">U5</text>
<text x="116.9" y="115.6">D2</text>
<text x="141.4" y="119.2">10</text>
<text x="157.6" y="115.4">R4</text>
<text x="157.6" y="117.2">10K</text>
<text x="162.2" y="115.4">R9</text>
<text x="162.2" y="117.2">10K</text>
<text x="166.7" y="115.4">R10</text>
<text x="166.7" y="117.2">10K</text>
<text x="171.3" y="115.4">R13</text>
<text x="171.3" y="117.2">10K</text>
<text x="247.2" y="115.6">22</text>
<text x="247.2" y="117.4">23</text>
<text x="247.2" y="119.2">24</text>
<text x="252.6" y="114.7">B0</text>
<text x="252.6" y="116.5">B1</text>
<text x="252.6" y="118.3">B2</text>
<text x="16.8" y="121">27</text>
<text x="16.8" y="122.9">28</text>
<text x="16.8" y="124.7">29</text>
<text x="23.2" y="125.6">LCD_PWR</text>
<text x="23.2" y="120.1">VD22</text>
<text x="23.2" y="121.9">VD23</text>
<text x="37.7" y="120.1">R6</text>
<text x="37.7" y="121.9">R7</text>
<text x="65.9" y="120.8">C39</text>
<text x="66.8" y="124.5">106</text>
<text x="76.8" y="122.7">C46</text>
<text x="76.8" y="124.5">104</text>
<text x="81.4" y="120.8">C44</text>
<text x="81.4" y="124.5">106</text>
<text x="93" y="121.8">10K</text>
<text x="108.9" y="121">12</text>
<text x="108.9" y="122.9">13</text>
<text x="108.9" y="124.7">14</text>
<text x="114.3" y="120.1">P3.7/CEX0/PWM0</text>
<text x="114.3" y="121.9">P1.0</text>
<text x="114.3" y="123.8">P1.1</text>
<text x="114.3" y="125.6">P1.2</text>
<text x="122.9" y="121.9">PWM1/CEX1/T1/P3.5</text>
<text x="129.4" y="123.8">ECI/T0/P3.4</text>
<text x="130.7" y="125.6">INT1/P3.3</text>
<text x="134.2" y="120.1">GND</text>
<text x="141.4" y="124.7">7</text>
<text x="141.4" y="122.9">8</text>
<text x="141.4" y="121">9</text>
<text x="247.2" y="121">25</text>
<text x="247.2" y="122.9">26</text>
<text x="247.2" y="124.7">27</text>
<text x="252.6" y="120.1">B3</text>
<text x="252.6" y="121.9">B4</text>
<text x="252.6" y="123.8">B5</text>
<text x="252.6" y="125.6">B6</text>
<text x="5.3" y="131.7">B</text>
<text x="16.8" y="126.5">30</text>
<text x="16.8" y="128.3">31</text>
<text x="16.8" y="130.1">32</text>
<text x="16.8" y="131.9">33</text>
<text x="23.2" y="131">VM</text>
<text x="82.1" y="128.1">R5</text>
<text x="82.1" y="130.8">1K</text>
<text x="98.7" y="128.3">nSS</text>
<text x="98.7" y="130.1">BL_EN</text>
<text x="108.9" y="126.5">15</text>
<text x="108.9" y="128.3">16</text>
<text x="108.9" y="130.1">17</text>
<text x="108.9" y="131.9">18</text>
<text x="114.3" y="127.4">P1.3</text>
<text x="114.3" y="129.2">P1.4/SS</text>
<text x="114.3" y="131">P1.5/MOSI</text>
<text x="130.7" y="127.4">INT0/P3.2</text>
<text x="132.5" y="131">XTAL2</text>
<text x="132.5" y="129.2">XTAL1</text>
<text x="141.4" y="126.5">6</text>
<text x="141.4" y="130.1">4</text>
<text x="141.4" y="128.3">5</text>
<text x="141.4" y="131.9">3</text>
<text x="154.9" y="126.7">R27</text>
<text x="161.6" y="130.1">2</text>
<text x="162.2" y="126.3">0R</text>
<text x="169.6" y="130.1">1</text>
<text x="219.7" y="131.9">LCD_PWR</text>
<text x="228.6" y="131.2">R2</text>
<text x="233.1" y="131.7">0R</text>
<text x="247.2" y="126.5">28</text>
<text x="247.2" y="128.3">29</text>
<text x="247.2" y="130.1">30</text>
<text x="247.2" y="131.9">31</text>
<text x="252.6" y="127.4">B7</text>
<text x="252.6" y="129.2">GND</text>
<text x="252.6" y="131">DCLK</text>
<text x="283.7" y="131.7">B</text>
<text x="16.8" y="133.8">34</text>
<text x="16.8" y="135.6">35</text>
<text x="16.8" y="137.4">36</text>
<text x="23.2" y="132.8">VSYNC</text>
<text x="23.2" y="134.7">HSYNC</text>
<text x="23.2" y="136.5">VCLK</text>
<text x="91.4" y="133.8">LCDPWR2MCU</text>
<text x="108.9" y="133.8">19</text>
<text x="108.9" y="135.6">20</text>
<text x="114.3" y="132.8">P1.6/MISO</text>
<text x="114.3" y="134.7">P1.7/SCLK</text>
<text x="114.3" y="136.5">VCC</text>
<text x="131.3" y="134.7">RxD/P3.0</text>
<text x="131.3" y="132.8">TxD/P3.1</text>
<text x="134.7" y="136.5">RST</text>
<text x="141.4" y="135.6">1</text>
<text x="141.4" y="133.8">2</text>
<text x="163.3" y="133.6">C52 Y1</text>
<text x="163.3" y="135.4">22p</text>
<text x="172.4" y="133.6">C53</text>
<text x="172.4" y="135.4">22p</text>
<text x="247.2" y="133.8">32</text>
<text x="247.2" y="135.6">33</text>
<text x="247.2" y="137.4">34</text>
<text x="252.6" y="132.8">DISP</text>
<text x="252.6" y="134.7">HS</text>
<text x="252.6" y="136.5">VS</text>
<text x="16.8" y="139.2">37</text>
<text x="16.8" y="141">38</text>
<text x="16.8" y="142.8">39</text>
<text x="23.2" y="138.3">TSXM</text>
<text x="23.2" y="140.1">TSXP</text>
<text x="23.2" y="141.9">TSYM</text>
<text x="23.2" y="143.7">TSYP</text>
<text x="39.3" y="140.1">C9</text>
<text x="39.3" y="143.7">3.3pF</text>
<text x="44.8" y="140.1">C10</text>
<text x="44.8" y="143.7">100pF</text>
<text x="50.3" y="140.1">C11</text>
<text x="50.3" y="143.7">100pF</text>
<text x="55.7" y="140.1">C12</text>
<text x="55.7" y="143.7">100pF</text>
<text x="65" y="139.2">LCD_PWR</text>
<text x="77.6" y="138.5">R12</text>
<text x="77.6" y="141.8">0R</text>
<text x="95.6" y="139.2">VDD3V3</text>
<text x="113.2" y="139.2">STC12LE4052-12I-SOP20</text>
<text x="186.9" y="139.2">J3</text>
<text x="188" y="141.9">1</text>
<text x="188" y="143.7">2</text>
<text x="247.2" y="139.2">35</text>
<text x="247.2" y="141">36</text>
<text x="247.2" y="142.8">37</text>
<text x="252.6" y="138.3">DE</text>
<text x="252.6" y="140.1">NC</text>
<text x="252.6" y="141.9">GND</text>
<text x="252.6" y="143.7">X+</text>
<text x="16.8" y="144.7">40</text>
<text x="65.5" y="145.6">VDD3V3</text>
<text x="74.1" y="146.5">L5</text>
<text x="89.6" y="145.6">VDDTP</text>
<text x="97.8" y="145.6">VDDTP</text>
<text x="109.8" y="147.4">1</text>
<text x="109.8" y="149.2">2</text>
<text x="113.2" y="145.6">U6</text>
<text x="114.3" y="148.3">Vcc</text>
<text x="123.6" y="148.3">Dclk</text>
<text x="130.5" y="149.2">15</text>
<text x="130.5" y="147.4">16</text>
<text x="141.4" y="147.4">VDDTP</text>
<text x="188" y="145.6">3</text>
<text x="188" y="147.4">4</text>
<text x="247.2" y="144.7">38</text>
<text x="247.2" y="146.5">39</text>
<text x="247.2" y="148.3">40</text>
<text x="252.6" y="145.6">Y-</text>
<text x="252.6" y="147.4">X-</text>
<text x="252.6" y="149.2">Y+</text>
<text x="70.5" y="150.8">C45</text>
<text x="70.5" y="152.7">104</text>
<text x="74.1" y="150.1">600R@100MHz</text>
<text x="83.2" y="152.7">C40</text>
<text x="86.8" y="152.7">106</text>
<text x="94.1" y="150.8">C47</text>
<text x="94.1" y="152.7">104</text>
<text x="109.8" y="151">3</text>
<text x="109.8" y="152.8">4</text>
<text x="109.8" y="154.6">5</text>
<text x="114.3" y="150.1">X+</text>
<text x="114.3" y="151.9">Y+</text>
<text x="114.3" y="153.7">X-</text>
<text x="114.3" y="155.6">Y-</text>
<text x="123.4" y="155.6">Dout</text>
<text x="123.4" y="153.7">Busy</text>
<text x="124.3" y="151.9">Din</text>
<text x="124.7" y="150.1">CS</text>
<text x="130.5" y="151">14</text>
<text x="130.5" y="154.6">12</text>
<text x="130.5" y="152.8">13</text>
<text x="144.9" y="152.7">R40</text>
<text x="144.9" y="154.5">10K</text>
<text x="172.1" y="155.9" transform="rotate(-90 172.1 155.9)">3</text>
<text x="186.9" y="150.1">CON4</text>
<text x="188.4" y="155.9" transform="rotate(-90 188.4 155.9)">3</text>
<text x="251.5" y="153.7">H43</text>
<text x="109.8" y="156.5">6</text>
<text x="109.8" y="158.3">7</text>
<text x="109.8" y="160.1">8</text>
<text x="114.3" y="157.4">GND</text>
<text x="114.3" y="159.2">IN3</text>
<text x="114.3" y="161">IN4</text>
<text x="120.9" y="157.4">PENIRG</text>
<text x="123.8" y="161">Vref</text>
<text x="124.1" y="159.2">Vcc</text>
<text x="130.5" y="158.3">10</text>
<text x="130.5" y="156.5">11</text>
<text x="130.5" y="160.1">9</text>
<text x="176.9" y="159.2">D11</text>
<text x="176.9" y="161">BAT54S</text>
<text x="193.3" y="159.2">D13</text>
<text x="193.3" y="161">BAT54S</text>
<text x="114.1" y="167.4">L3</text>
<text x="145.1" y="167.4">L2</text>
<text x="170.2" y="165.9" transform="rotate(-90 170.2 165.9)">1</text>
<text x="173.9" y="165.9" transform="rotate(-90 173.9 165.9)">2</text>
<text x="176.4" y="166.5">VDD3V3</text>
<text x="186.6" y="165.9" transform="rotate(-90 186.6 165.9)">1</text>
<text x="190.3" y="165.9" transform="rotate(-90 190.3 165.9)">2</text>
<text x="192.8" y="166.5">VDD3V3</text>
<text x="74.8" y="168.5">R34</text>
<text x="74.8" y="172.1">R35</text>
<text x="79.4" y="169">0R</text>
<text x="79.4" y="172.6">0R</text>
<text x="108.7" y="171.7">C48</text>
<text x="108.7" y="173.5">104</text>
<text x="114.1" y="171">600R@100MHz</text>
<text x="142.3" y="171.7">C50</text>
<text x="142.3" y="173.5">104</text>
<text x="145.1" y="171">600R@100MHz</text>
<text x="74.8" y="175.7">R36</text>
<text x="74.8" y="179.4">R37</text>
<text x="79.4" y="176.3">0R</text>
<text x="79.4" y="179.9">0R</text>
<text x="172.1" y="176.8" transform="rotate(-90 172.1 176.8)">3</text>
<text x="188.4" y="176.8" transform="rotate(-90 188.4 176.8)">3</text>
<text x="5.3" y="182.1">A</text>
<text x="13.1" y="180.1">H4</text>
<text x="13.1" y="185.5">CON1</text>
<text x="16.5" y="182.5" transform="rotate(-90 16.5 182.5)">1</text>
<text x="19.5" y="180.1">H3</text>
<text x="19.5" y="185.5">CON1</text>
<text x="22.8" y="182.5" transform="rotate(-90 22.8 182.5)">1</text>
<text x="26.8" y="180.1">H2</text>
<text x="26.8" y="185.5">CON1</text>
<text x="30.1" y="182.5" transform="rotate(-90 30.1 182.5)">1</text>
<text x="34.1" y="180.1">H1</text>
<text x="34.1" y="185.5">CON1</text>
<text x="37.4" y="182.5" transform="rotate(-90 37.4 182.5)">1</text>
<text x="108.7" y="184.4">C49</text>
<text x="114.1" y="180.1">L4</text>
<text x="114.1" y="183.7">600R@100MHz</text>
<text x="142.3" y="184.4">C51</text>
<text x="145.1" y="180.1">L6</text>
<text x="145.1" y="183.7">600R@100MHz</text>
<text x="176.9" y="180.1">D12</text>
<text x="176.9" y="181.9">BAT54S</text>
<text x="193.3" y="180.1">D14</text>
<text x="193.3" y="181.9">BAT54S</text>
<text x="283.7" y="182.1">A</text>
<text x="108.7" y="186.3">104</text>
<text x="142.3" y="186.3">104</text>
<text x="170.2" y="186.8" transform="rotate(-90 170.2 186.8)">1</text>
<text x="173.9" y="186.8" transform="rotate(-90 173.9 186.8)">2</text>
<text x="176.4" y="187.4">VDD3V3</text>
<text x="186.6" y="186.8" transform="rotate(-90 186.6 186.8)">1</text>
<text x="190.3" y="186.8" transform="rotate(-90 190.3 186.8)">2</text>
<text x="192.8" y="187.4">VDD3V3</text>
<text x="21.3" y="204.6">1</text>
<text x="56.4" y="204.6">2</text>
<text x="91.6" y="204.6">3</text>
<text x="126.7" y="204.6">4</text>
<text x="161.8" y="204.6">5</text>
<text x="196.9" y="204.6">6</text>
<text x="232.1" y="204.6">7</text>
<text x="267.2" y="204.6">8</text>
</g>
<g font-size="1.3">
<text x="22.2" y="27.4">ARM</text>
<text x="23.2" y="32">TSXM</text>
<text x="23.2" y="35.6">TSYM</text>
<text x="23.2" y="39.2">TSXP</text>
<text x="104.1" y="40.1">ACC_INT</text>
<text x="142.3" y="40.1">SCL</text>
<text x="142.3" y="38.3">SDA</text>
<text x="23.2" y="42.9">TSYP</text>
<text x="160.5" y="66.5">SW</text>
<text x="188.8" y="73.7">LED+</text>
<text x="237.9" y="77.4">LED-</text>
<text x="188.8" y="81">LED-</text>
<text x="237.9" y="79.2">LED+</text>
<text x="237.9" y="81">GND</text>
<text x="237.9" y="82.8">VDD3V3</text>
<text x="237.9" y="84.7">VD16</text>
<text x="237.9" y="86.5">VD17</text>
<text x="237.9" y="88.3">VD18</text>
<text x="146.9" y="91.9">LEDDIM</text>
<text x="237.9" y="90.1">VD19</text>
<text x="237.9" y="91.9">VD20</text>
<text x="237.9" y="93.7">VD21</text>
<text x="237.9" y="95.6">VD22</text>
<text x="237.9" y="97.4">VD23</text>
<text x="237.9" y="99.2">VD8</text>
<text x="237.9" y="101">VD9</text>
<text x="237.9" y="102.8">VD10</text>
<text x="237.9" y="104.6">VD11</text>
<text x="237.9" y="106.5">VD12</text>
<text x="98.7" y="111.9">DownLED</text>
<text x="237.9" y="108.3">VD13</text>
<text x="237.9" y="110.1">VD14</text>
<text x="237.9" y="111.9">VD15</text>
<text x="237.9" y="113.7">VD0</text>
<text x="98.7" y="119.2">LEDDIM</text>
<text x="144.2" y="119.2">GND</text>
<text x="237.9" y="115.5">VD1</text>
<text x="237.9" y="117.4">VD2</text>
<text x="237.9" y="119.2">VD3</text>
<text x="87.8" y="124.6">MCURST</text>
<text x="98.7" y="121">SPICLK</text>
<text x="98.7" y="122.8">SPIDIN</text>
<text x="98.7" y="124.6">SPIDO</text>
<text x="144.2" y="121">SCL</text>
<text x="144.2" y="122.8">SDA</text>
<text x="144.2" y="124.6">ACC_INT</text>
<text x="237.9" y="121">VD4</text>
<text x="237.9" y="122.8">VD5</text>
<text x="237.9" y="124.6">VD6</text>
<text x="23.2" y="127.4">PWM</text>
<text x="98.7" y="126.4">TP_IRQ</text>
<text x="98.7" y="131.9">DownLED</text>
<text x="144.2" y="131.9">MCU_TXD</text>
<text x="144.2" y="128.3">MCU_X1</text>
<text x="144.2" y="130.1">MCU_X2</text>
<text x="144.2" y="126.4">ONEWIRE</text>
<text x="174.2" y="126.4">PWM</text>
<text x="237.9" y="126.5">VD7</text>
<text x="237.9" y="128.3">GND</text>
<text x="237.9" y="130.1">VCLK</text>
<text x="237.9" y="131.9">LCD_EN</text>
<text x="144.2" y="135.6">MCURST</text>
<text x="144.2" y="133.7">MCU_RXD</text>
<text x="237.9" y="133.7">HSYNC</text>
<text x="237.9" y="135.6">VSYNC</text>
<text x="237.9" y="137.4">VM</text>
<text x="176" y="142.8">MCU_TXD</text>
<text x="176" y="141">MCU_RXD</text>
<text x="191.5" y="141">ARMTXD</text>
<text x="191.5" y="142.8">ARMRXD</text>
<text x="237.9" y="141">GND</text>
<text x="100.5" y="149.2">ADSX+</text>
<text x="134.2" y="147.4">SPICLK</text>
<text x="134.2" y="149.2">nSS</text>
<text x="176" y="146.5">GND</text>
<text x="176" y="144.6">VDD5V</text>
<text x="191.5" y="144.6">VDD5V</text>
<text x="191.5" y="146.5">GND</text>
<text x="100.5" y="152.8">ADSX-</text>
<text x="100.5" y="151">ADSY+</text>
<text x="100.5" y="154.6">ADSY-</text>
<text x="134.2" y="151">SPIDIN</text>
<text x="134.2" y="154.6">SPIDO</text>
<text x="172.4" y="154.6">ADSX+</text>
<text x="188.8" y="154.6">ADSY+</text>
<text x="134.2" y="156.4">TP_IRQ</text>
<text x="64.1" y="165.5">TouchOne</text>
<text x="64.1" y="169.2">ITPXM</text>
<text x="64.1" y="172.8">ITPYM</text>
<text x="99.6" y="168.3">ADSX+</text>
<text x="125" y="168.3">ITPXP</text>
<text x="133.2" y="168.3">ADSX-</text>
<text x="156" y="168.3">ITPXM</text>
<text x="64.1" y="176.4">ITPXP</text>
<text x="172.4" y="175.5">ADSX-</text>
<text x="188.8" y="175.5">ADSY-</text>
<text x="64.1" y="180.1">ITPYP</text>
<text x="99.6" y="181">ADSY+</text>
<text x="125" y="181">ITPYP</text>
<text x="133.2" y="181">ADSY-</text>
<text x="156" y="181">ITPYM</text>
</g>
<g font-size="1">
<text x="43.2" y="35.7">LCD_TSYM</text>
<text x="43.2" y="32">LCD_TSXM</text>
<text x="43.2" y="39.3">LCD_TSXP</text>
<text x="43.2" y="42.9">LCD_TSYP</text>
<text x="237.9" y="142.9">LCD_TSXP</text>
<text x="237.9" y="144.7">LCD_TSYM</text>
<text x="237.9" y="148.4">LCD_TSYP</text>
<text x="237.9" y="146.5">LCD_TSXM</text>
<text x="84.1" y="172.9">LCD_TSYM</text>
<text x="84.1" y="169.2">LCD_TSXM</text>
<text x="84.1" y="176.5">LCD_TSXP</text>
<text x="84.1" y="180.1">LCD_TSYP</text>
</g>
</svg>
